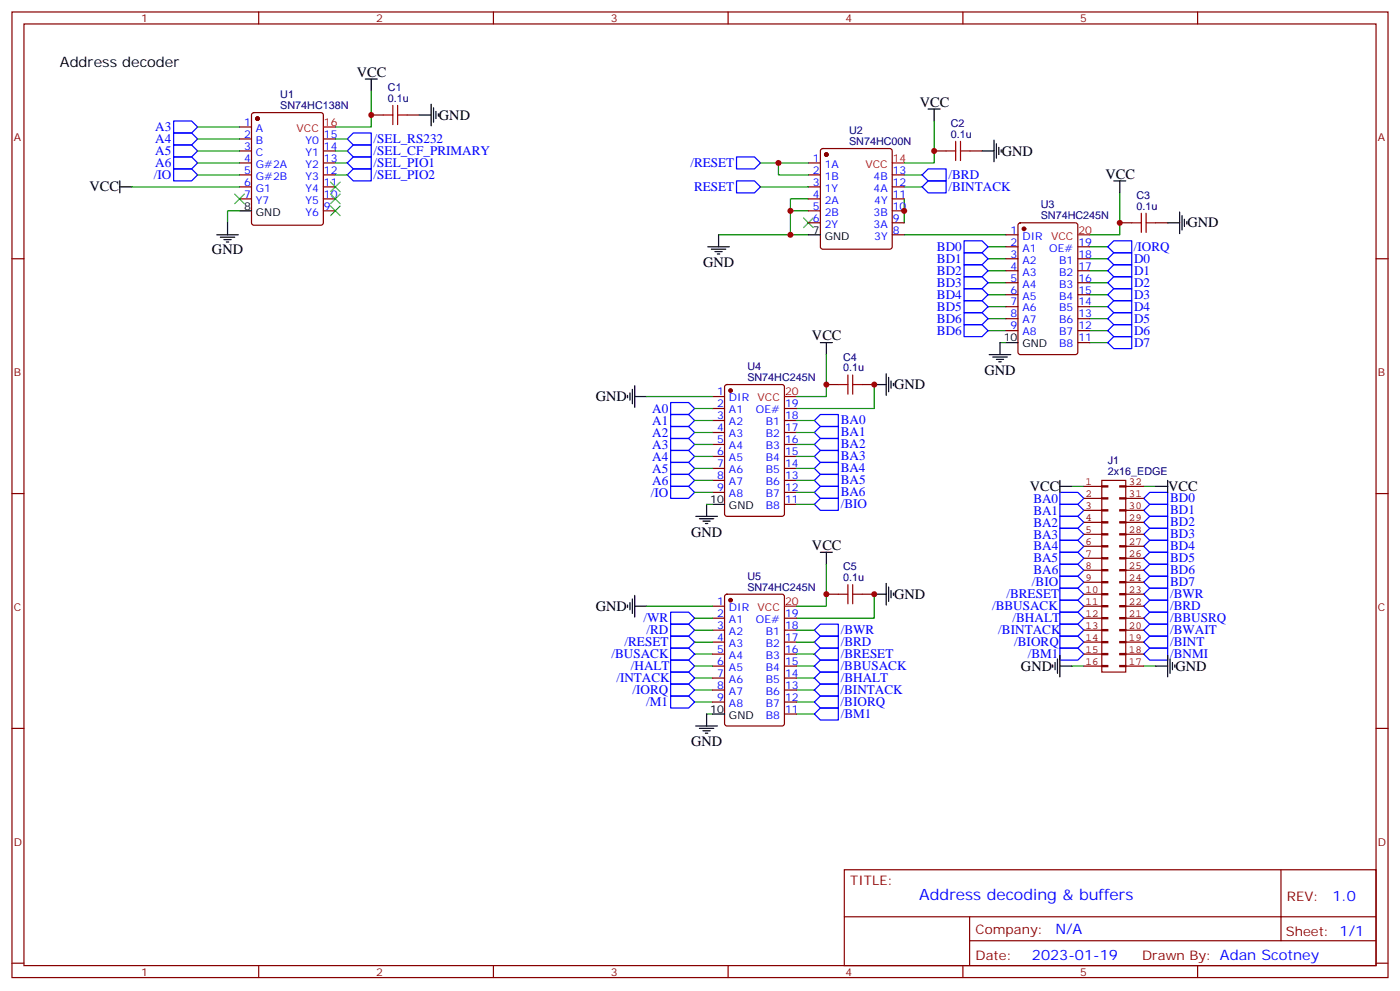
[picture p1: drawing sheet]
<svg xmlns="http://www.w3.org/2000/svg" width="412mm" height="292mm" viewBox="0 0 412 292" stroke-linecap="round" stroke-linejoin="round" font-family="sans-serif">
<g fill="none" stroke="#870000" stroke-width=".35">
<path d="M3.5 3.5h405.4v284.4h-405.4zM7.1 7.1h398.2v277.2h-398.2zM76.2 3.5v3.6M145.3 3.5v3.6M214.5 3.5v3.6M283.6 3.5v3.6M352.8 3.5v3.6M70.6 37.4h3.5M74.3 33.4l.5-.2h19.7l.7 .4v32l-.4 .7h-20l-.7-.4v-32zM109.4 33.9h3.5M119.9 33.9h3.6M70.6 40.9h3.5"/>
<path d="M70.6 44.4h3.5M70.6 48h3.5M70.6 51.5h3.5M70.6 55h3.5M70.6 58.6h3.5M95.2 40.9h3.6M95.2 44.4h3.6M95.2 48h3.6M95.2 51.5h3.6M95.2 55h3.6M95.2 58.6h3.6M238.1 48h3.6"/>
<path d="M238.1 51.5h3.6M238.1 55h3.6M238.1 58.6h3.6M241.9 44l.5-.3h19.7l.5 .3 .2 .4v28.3l-.2 .5-.5 .2h-19.7l-.5-.3-.2-.4v-28.3zM262.8 51.5h3.5M262.8 55h3.5M262.8 58.6h3.5M275.2 44.4h3.5M285.8 44.4h3.5M3.5 76.2h3.6M95.2 62.1h3.6M238.1 62.1h3.6"/>
<path d="M238.1 65.6h3.6M262.8 62.1h3.5M262.8 65.6h3.5M262.8 69.1h3.5M296.3 76.2h3.6M296.3 69.1h3.6M296.3 72.7h3.6M296.3 79.7h3.6M300.1 65.8l.5-.2h16.2l.6 .4 .1 37.7-.5 .7h-16.4l-.7-.4v-37.7zM317.5 76.2h3.5M317.5 72.7h3.5M317.5 79.7h3.5"/>
<path d="M329.8 65.6h3.6M340.4 65.6h3.6M405.3 76.2h3.6M296.3 83.3h3.6M296.3 86.8h3.6M296.3 90.3h3.6M296.3 93.8h3.6M296.3 97.4h3.6M317.5 83.3h3.5M317.5 86.8h3.5M317.5 90.3h3.5M317.5 93.8h3.5"/>
<path d="M317.5 97.4h3.5M209.9 116.8h3.5M213.7 113.4l.4-.2h16.3l.6 .5 .1 37.6-.5 .7h-16.5l-.6-.4-.1-37.7zM243.4 113.2h3.5M254 113.2h3.5M317.5 100.9h3.5M209.9 120.3h3.5M209.9 123.8h3.5M209.9 127.4h3.5M209.9 130.9h3.5M209.9 134.4h3.5M209.9 137.9h3.5"/>
<path d="M231.1 120.3h3.5M231.1 123.8h3.5M231.1 127.4h3.5M231.1 130.9h3.5M231.1 134.4h3.5M231.1 137.9h3.5M3.5 145.3h3.6M209.9 141.5h3.5M209.9 145h3.5M231.1 141.5h3.5M231.1 145h3.5M231.1 148.5h3.5"/>
<path d="M405.3 145.3h3.6M209.9 178.5h3.5M213.7 175.2l.4-.2h16.3l.6 .4 .1 37.7-.5 .6-16.5 .1-.6-.5-.1-37.6zM243.4 175h3.5M254 175h3.5M209.9 182h3.5M209.9 185.6h3.5M209.9 189.1h3.5M209.9 192.6h3.5M209.9 196.1h3.5M209.9 199.7h3.5M231.1 182h3.5"/>
<path d="M231.1 185.6h3.5M231.1 189.1h3.5M231.1 192.6h3.5M231.1 196.1h3.5M231.1 199.7h3.5M3.5 214.5h3.6M209.9 203.2h3.5M209.9 206.7h3.5M231.1 203.2h3.5M231.1 206.7h3.5M231.1 210.3h3.5M405.3 214.5h3.6"/>
<path d="M248.7 256.1h156.6v28.2h-156.6zM377.3 256.1v20.9M248.7 270h156.5M285.6 277h119.6M285.6 270v14.1M3.5 283.6h3.6M76.2 284.3v3.6M145.3 284.3v3.6M214.5 284.3v3.6M283.6 284.3v3.6M352.8 284.3v3.6M405.3 283.6h3.6"/>
</g>
<g fill="none" stroke="#00f" stroke-width=".35">
<path d="M51.2 39.2h5.2l1.8 1.7-1.8 1.8h-5.2zM51.2 35.6h5.2l1.8 1.8-1.8 1.8h-5.2zM51.2 46.2h5.2l1.8 1.8-1.8 1.7h-5.2zM51.2 49.7h5.2l1.8 1.8-1.8 1.8h-5.2zM51.2 42.7h5.2l1.8 1.7-1.8 1.8h-5.2zM102.3 40.9l1.8-1.7h5.3v3.5h-5.3zM102.3 44.4l1.8-1.7h5.3v3.5h-5.3zM102.3 51.5l1.8-1.8h5.3v3.6h-5.3zM102.3 48l1.8-1.8h5.3v3.5h-5.3zM217 46.2h5.2l1.8 1.8-1.8 1.7h-5.2zM217 53.3h5.2l1.8 1.7-1.8 1.8h-5.2zM271.6 55l1.8-1.7h5.3v3.5h-5.3z"/>
<path d="M271.6 51.5l1.8-1.8h5.3v3.6h-5.3zM284 78h5.3l1.7 1.7-1.7 1.8h-5.3zM284 74.4h5.3l1.7 1.8-1.7 1.8h-5.3zM284 70.9h5.3l1.7 1.8-1.7 1.7h-5.3zM326.3 79.7l1.8-1.7h5.3v3.5h-5.3zM326.3 76.2l1.8-1.8h5.3v3.6h-5.3zM326.3 72.7l1.8-1.8h5.3v3.5h-5.3zM284 95.6h5.3l1.7 1.8-1.7 1.7h-5.3zM284 92.1h5.3l1.7 1.7-1.7 1.8h-5.3zM284 88.5h5.3l1.7 1.8-1.7 1.8h-5.3zM284 85h5.3l1.7 1.8-1.7 1.7h-5.3zM284 81.5h5.3l1.7 1.8-1.7 1.7h-5.3z"/>
<path d="M326.3 97.4l1.8-1.8h5.3v3.5h-5.3zM326.3 93.8l1.8-1.7h5.3v3.5h-5.3zM326.3 90.3l1.8-1.8h5.3v3.6h-5.3zM326.3 86.8l1.8-1.8h5.3v3.5h-5.3zM326.3 83.3l1.8-1.8h5.3v3.5h-5.3zM197.6 118.5h5.2l1.8 1.8-1.8 1.8h-5.2zM326.3 100.9l1.8-1.8h5.3v3.6h-5.3zM197.6 122.1h5.2l1.8 1.7-1.8 1.8h-5.2zM197.6 125.6h5.2l1.8 1.8-1.8 1.7h-5.2zM197.6 129.1h5.2l1.8 1.8-1.8 1.7h-5.2zM197.6 132.6h5.2l1.8 1.8-1.8 1.8h-5.2zM197.6 136.2h5.2l1.8 1.7-1.8 1.8h-5.2z"/>
<path d="M197.6 139.7h5.2l1.8 1.8-1.8 1.7h-5.2zM239.9 123.8l1.8-1.7h5.2v3.5h-5.2zM239.9 127.4l1.8-1.8h5.2v3.5h-5.2zM239.9 130.9l1.8-1.8h5.2v3.5h-5.2zM239.9 134.4l1.8-1.8h5.2v3.6h-5.2zM239.9 137.9l1.8-1.7h5.2v3.5h-5.2zM197.6 143.2h5.2l1.8 1.8-1.8 1.8h-5.2zM239.9 141.5l1.8-1.8h5.2v3.5h-5.2zM239.9 145l1.8-1.8h5.2v3.6h-5.2zM239.9 148.5l1.8-1.7h5.2v3.5h-5.2zM312.2 159.1h5.3l1.8 1.8-1.8 1.7h-5.3zM312.2 155.6h5.3l1.8 1.7-1.8 1.8h-5.3z"/>
<path d="M312.2 152h5.3l1.8 1.8-1.8 1.8h-5.3zM312.2 148.5h5.3l1.8 1.8-1.8 1.7h-5.3zM312.2 145h5.3l1.8 1.8-1.8 1.7h-5.3zM336.9 146.8l1.8-1.8h5.3v3.5h-5.3zM336.9 153.8l1.8-1.8h5.3v3.6h-5.3zM338.7 148.5h5.3v3.5h-5.3l-1.8-1.7zM338.7 155.6h5.3v3.5h-5.3l-1.8-1.8zM312.2 173.2h5.3l1.8 1.8-1.8 1.7h-5.3zM312.2 176.7h5.3l1.8 1.8-1.8 1.8h-5.3zM312.2 169.7h5.3l1.8 1.7-1.8 1.8h-5.3zM312.2 166.2h5.3l1.8 1.7-1.8 1.8h-5.3zM312.2 162.6h5.3l1.8 1.8-1.8 1.8h-5.3z"/>
<path d="M336.9 178.5l1.8-1.8h5.3v3.6h-5.3zM336.9 160.9l1.8-1.8h5.3v3.5h-5.3zM336.9 167.9l1.8-1.7h5.3v3.5h-5.3zM338.7 173.2h5.3v3.5h-5.3l-1.8-1.7zM338.7 162.6h5.3v3.6h-5.3l-1.8-1.8zM338.7 169.7h5.3v3.5h-5.3l-1.8-1.8zM197.6 197.9h5.2l1.8 1.8-1.8 1.7h-5.2zM197.6 194.4h5.2l1.8 1.7-1.8 1.8h-5.2zM197.6 190.9h5.2l1.8 1.7-1.8 1.8h-5.2zM197.6 180.3h5.2l1.8 1.7-1.8 1.8h-5.2zM197.6 183.8h5.2l1.8 1.8-1.8 1.7h-5.2zM197.6 187.3h5.2l1.8 1.8-1.8 1.8h-5.2z"/>
<path d="M239.9 199.7l1.8-1.8h5.2v3.5h-5.2zM239.9 196.1l1.8-1.7h5.2v3.5h-5.2zM239.9 185.6l1.8-1.8h5.2v3.5h-5.2zM239.9 189.1l1.8-1.8h5.2v3.6h-5.2zM239.9 192.6l1.8-1.7h5.2v3.5h-5.2zM312.2 180.3h5.3l1.8 1.7-1.8 1.8h-5.3zM312.2 183.8h5.3l1.8 1.8-1.8 1.7h-5.3zM312.2 187.3h5.3l1.8 1.8-1.8 1.8h-5.3zM312.2 190.9h5.3l1.8 1.7-1.8 1.8h-5.3zM336.9 192.6l1.8-1.7h5.3v3.5h-5.3zM336.9 185.6l1.8-1.8h5.3v3.5h-5.3zM336.9 189.1l1.8-1.8h5.3v3.6h-5.3z"/>
<path d="M338.7 180.3h5.3v3.5h-5.3l-1.8-1.8zM197.6 205h5.2l1.8 1.7-1.8 1.8h-5.2zM197.6 201.4h5.2l1.8 1.8-1.8 1.8h-5.2zM239.9 210.3l1.8-1.8h5.2v3.5h-5.2zM239.9 206.7l1.8-1.7h5.2v3.5h-5.2zM241.7 201.4h5.2v3.6h-5.2l-1.8-1.8z"/>
</g>
<g fill="#870000" stroke="#870000" stroke-width=".35">
<circle cx="75.8" cy="34.9" r=".53"/>
<circle cx="243.4" cy="45.5" r=".53"/>
<circle cx="215.2" cy="176.7" r=".53"/>
<circle cx="215.2" cy="115" r=".53"/>
<circle cx="301.6" cy="67.4" r=".53"/>
</g>
<g fill="none" stroke="#000" stroke-width=".35">
<path d="M107.6 23.3h3.5M109.4 23.3v3.5M123.5 33.9h3.5M127 30.7v6.3M127.7 31.8v4.2M128.4 32.8v2.1M129.1 33.5v.7M273.4 32.1h3.5M275.2 32.1v3.5M35.3 55h3.5M35.3 53.3v3.5M289.3 44.4h3.5"/>
<path d="M292.8 41.3v6.3M293.5 42.3v4.3M294.2 43.4v2.1M294.9 44.1v.7M328.1 53.3h3.5M329.8 53.3v3.5M63.9 69.1h6.3M64.9 69.8h4.2M66 70.6h2.1M66.7 71.3h.7M67 65.6v3.5M70.6 62.1h3.5"/>
<path d="M208.5 72.7h6.3M209.5 73.4h4.3M210.6 74.1h2.1M211.3 74.8h.7M211.7 69.1v3.6M238.1 69.1h3.6M344 65.6h3.5M347.5 62.4v6.4M348.2 63.5v4.2M348.9 64.6v2.1M349.6 65.3v.7M184.9 116.4v.7"/>
<path d="M185.6 115.7v2.1M186.3 114.7v4.2M187 116.8h3.5M187 113.6v6.3M241.7 100.9h3.5M243.4 100.9v3.5M257.5 113.2h3.6M261.1 110.1v6.3M261.8 111.1v4.3M262.5 112.2v2.1M263.2 112.9v.7M291.4 104.4h6.3"/>
<path d="M292.5 105.1h4.2M293.5 105.8h2.1M294.2 106.5h.7M294.6 100.9v3.5M296.3 100.9h3.6M205 152h6.3M206 152.8h4.3M207.1 153.5h2.1M207.8 154.2h.7M208.1 148.5v3.5M209.9 148.5h3.5M312.2 141.5v3.5"/>
<path d="M312.2 143.2h3.5M340.4 143.2h3.6M344 141.5v3.5M184.9 178.2v.7M185.6 177.4v2.2M186.3 176.4v4.2M187 175.3v6.4M187 178.5h3.5M241.7 162.6h3.5M243.4 162.6v3.6M257.5 175h3.6M261.1 171.8v6.4"/>
<path d="M261.8 172.9v4.2M262.5 173.9v2.1M263.2 174.6v.7M310.1 195.8v.7M310.8 195.1v2.1M311.5 194v4.3M312.2 196.1h3.5M312.2 193v6.3M340.4 196.1h3.6M344 193v6.3M344.7 194v4.3M345.4 195.1v2.1"/>
<path d="M346.1 195.8v.7M205 213.8h6.3M206 214.5h4.3M207.1 215.2h2.1M207.8 215.9h.7M208.1 210.3v3.5M209.9 210.3h3.5"/>
</g>
<path d="M95.2 37.4h3.6M262.8 48h3.5M317.5 69.1h3.5M231.1 116.8h3.5M231.1 178.5h3.5" fill="none" stroke="#f00" stroke-width=".35"/>
<g fill="none" stroke="#a10000" stroke-width=".35">
<path d="M112.9 33.9h2.8M115.7 31v5.7M117.1 33.9h2.8M117.1 31v5.7M278.7 44.4h2.8M281.5 41.6v5.7M282.9 44.4h2.9M282.9 41.6v5.7M333.4 65.6h2.8M336.2 62.8v5.6M337.6 65.6h2.8M337.6 62.8v5.6"/>
<path d="M246.9 113.2h2.9M249.8 110.4v5.7M251.2 110.4v5.7M251.2 113.2h2.8M246.9 175h2.9M249.8 172.2v5.6M251.2 175h2.8M251.2 172.2v5.6"/>
</g>
<g fill="none" stroke="#008700" stroke-width=".35">
<path d="M58.2 37.4h12.4M109.4 26.8v10.6h-10.6M275.2 35.6v12.4h-8.9M38.8 55h31.8M58.2 48h12.4M58.2 51.5h12.4M58.2 40.9h12.4M58.2 44.4h12.4M98.8 48h3.5M98.8 51.5h3.5M98.8 40.9h3.5M98.8 44.4h3.5"/>
<path d="M224 48h14.1M224 55h14.1M229.3 48v3.5h8.8M238.1 58.6h-5.3v3.5M266.3 51.5h5.3M266.3 55h5.3M266.3 58.6v7M329.8 56.8v12.3h-8.8M70.6 62.1h-3.6v3.5M211.7 69.1h26.4M238.1 62.1h-5.3v7M266.3 69.1h30"/>
<path d="M291 79.7h5.3M291 76.2h5.3M291 72.7h5.3M321 79.7h5.3M321 76.2h5.3M321 72.7h5.3M291 97.4h5.3M291 93.8h5.3M291 90.3h5.3M291 86.8h5.3M291 83.3h5.3M321 97.4h5.3"/>
<path d="M321 93.8h5.3M321 90.3h5.3M321 86.8h5.3M321 83.3h5.3M190.5 116.8h19.4M243.4 104.4v12.4h-8.8M257.5 113.2v7.1h-22.9M294.6 100.9h1.7M321 100.9h5.3M204.6 120.3h5.3M204.6 123.8h5.3M204.6 127.4h5.3"/>
<path d="M204.6 130.9h5.3M204.6 134.4h5.3M204.6 137.9h5.3M234.6 123.8h5.3M234.6 127.4h5.3M234.6 130.9h5.3M234.6 134.4h5.3M234.6 137.9h5.3M204.6 141.5h5.3M204.6 145h5.3M208.1 148.5h1.8M234.6 141.5h5.3"/>
<path d="M234.6 145h5.3M234.6 148.5h5.3M315.7 143.2h3.6M336.9 143.2h3.5M190.5 178.5h19.4M243.4 166.2v12.3h-8.8M257.5 175v7h-22.9M204.6 196.1h5.3M204.6 199.7h5.3M204.6 192.6h5.3M204.6 182h5.3M204.6 185.6h5.3"/>
<path d="M204.6 189.1h5.3M234.6 196.1h5.3M234.6 199.7h5.3M234.6 192.6h5.3M234.6 185.6h5.3M234.6 189.1h5.3M315.7 196.1h3.6M336.9 196.1h3.5M204.6 206.7h5.3M204.6 203.2h5.3M208.1 210.3h1.8M234.6 210.3h5.3"/>
<path d="M234.6 206.7h5.3M234.6 203.2h5.3"/>
</g>
<path d="M69.1 57.1l2.9 2.9M72 57.1l-2.9 2.9M97.4 57.1l2.8 2.9M97.4 53.6l2.8 2.8M100.2 57.1l-2.8 2.9M100.2 53.6l-2.8 2.8M97.4 60.7l2.8 2.8M100.2 60.7l-2.8 2.8M236.7 64.2l2.8 2.8M239.5 64.2l-2.8 2.8" fill="none" stroke="#3c3" stroke-width=".35"/>
<g fill="none" stroke="#850000" stroke-width=".35">
<path d="M319.3 143.2h5.3M319.3 146.8h5.3M319.3 150.3h5.3M319.3 153.8h5.3M319.3 157.3h5.3M324.6 157.2h1.7v.3h-1.7zM324.6 153.6h1.7v.4h-1.7zM324.6 150.1h1.7v.4h-1.7zM324.6 146.6h1.7v.3h-1.7zM324.6 143.1h1.7v.3h-1.7zM324.6 141.5h7v56.4h-7zM329.8 157.2h1.8v.3h-1.8z"/>
<path d="M329.8 153.6h1.8v.4h-1.8zM329.8 150.1h1.8v.4h-1.8zM329.8 146.6h1.8v.3h-1.8zM329.8 143.1h1.8v.3h-1.8zM331.6 143.2h5.3M331.6 146.8h5.3M331.6 150.3h5.3M331.6 153.8h5.3M331.6 157.3h5.3M319.3 175h5.3M319.3 160.9h5.3M319.3 178.5h5.3"/>
<path d="M319.3 164.4h5.3M319.3 167.9h5.3M319.3 171.4h5.3M324.6 178.3h1.7v.4h-1.7zM324.6 174.8h1.7v.4h-1.7zM324.6 171.3h1.7v.3h-1.7zM324.6 167.7h1.7v.4h-1.7zM324.6 164.2h1.7v.4h-1.7zM324.6 160.7h1.7v.3h-1.7zM329.8 178.3h1.8v.4h-1.8zM329.8 174.8h1.8v.4h-1.8zM329.8 171.3h1.8v.3h-1.8z"/>
<path d="M329.8 167.7h1.8v.4h-1.8zM329.8 164.2h1.8v.4h-1.8zM329.8 160.7h1.8v.3h-1.8zM331.6 175h5.3M331.6 160.9h5.3M331.6 178.5h5.3M331.6 164.4h5.3M331.6 167.9h5.3M331.6 171.4h5.3M319.3 192.6h5.3M319.3 196.1h5.3M319.3 182h5.3"/>
<path d="M319.3 185.6h5.3M319.3 189.1h5.3M324.6 196h1.7v.3h-1.7zM324.6 192.4h1.7v.4h-1.7zM324.6 188.9h1.7v.4h-1.7zM324.6 185.4h1.7v.3h-1.7zM324.6 181.9h1.7v.3h-1.7zM329.8 196h1.8v.3h-1.8zM329.8 192.4h1.8v.4h-1.8zM329.8 188.9h1.8v.4h-1.8zM329.8 185.4h1.8v.3h-1.8zM329.8 181.9h1.8v.3h-1.8z"/>
<path d="M331.6 192.6h5.3M331.6 196.1h5.3M331.6 182h5.3M331.6 185.6h5.3M331.6 189.1h5.3"/>
</g>
<g fill="#c00">
<circle cx="109.4" cy="33.9" r=".88"/>
<circle cx="257.5" cy="175" r=".88"/>
<circle cx="257.5" cy="113.2" r=".88"/>
<circle cx="243.4" cy="113.2" r=".88"/>
<circle cx="232.8" cy="62.1" r=".88"/>
<circle cx="232.8" cy="69.1" r=".88"/>
<circle cx="266.3" cy="62.1" r=".88"/>
<circle cx="275.2" cy="44.4" r=".88"/>
<circle cx="243.4" cy="175" r=".88"/>
<circle cx="329.8" cy="65.6" r=".88"/>
<circle cx="229.3" cy="48" r=".88"/>
</g>
<text font-size="4.6" fill="#00f" x="270.8" y="265.1">Address decoding &amp; buffers</text>
<g font-size="4.2">
<text x="17.6" y="19.8">Address decoder</text>
<text x="105.1" y="22.6">VCC</text>
<text x="129.3" y="35.2">GND</text>
<text x="270.9" y="31.4">VCC</text>
<text x="295.1" y="45.8">GND</text>
<text x="325.6" y="52.6">VCC</text>
<text x="26.4" y="56.4">VCC</text>
<text x="349.8" y="67">GND</text>
<text x="62.4" y="74.8">GND</text>
<text x="207.1" y="78.6">GND</text>
<text x="239.2" y="100.2">VCC</text>
<text x="290" y="110.4">GND</text>
<text x="175.5" y="118.1">GND</text>
<text x="263.3" y="114.6">GND</text>
<text x="303.3" y="144.5">VCC</text>
<text x="344.1" y="144.6">VCC</text>
<text x="203.6" y="158">GND</text>
<text x="239.2" y="161.9">VCC</text>
<text x="175.5" y="179.8">GND</text>
<text x="263.3" y="176.3">GND</text>
<text x="300.7" y="197.5">GND</text>
<text x="346.3" y="197.5">GND</text>
<text x="203.6" y="219.7">GND</text>
</g>
<g font-size="4.2" fill="#00f">
<text x="392.5" y="265.4">1.0</text>
<text x="310.9" y="274.9">N/A</text>
<text x="304" y="282.7">2023-01-19</text>
</g>
<g font-size="3.9" fill="#00f">
<text x="45.7" y="38.6">A3</text>
<text x="45.7" y="45.7">A5</text>
<text x="45.7" y="42.2">A4</text>
<text x="110.1" y="42.1">/SEL_RS232</text>
<text x="110.1" y="45.6">/SEL_CF_PRIMARY</text>
<text x="45.3" y="52.8">/IO</text>
<text x="45.7" y="49.2">A6</text>
<text x="110.1" y="52.7">/SEL_PIO2</text>
<text x="110.1" y="49.1">/SEL_PIO1</text>
<text x="203.4" y="49.2">/RESET</text>
<text x="279.4" y="52.6">/BRD</text>
<text x="204.5" y="56.3">RESET</text>
<text x="279.4" y="56.2">/BINTACK</text>
<text x="276" y="77.4">BD1</text>
<text x="276" y="73.9">BD0</text>
<text x="334" y="73.8">/IORQ</text>
<text x="334.1" y="77.4">D0</text>
<text x="276" y="81">BD2</text>
<text x="334.1" y="80.9">D1</text>
<text x="276" y="88">BD4</text>
<text x="276" y="84.5">BD3</text>
<text x="334.1" y="88">D3</text>
<text x="334.1" y="84.4">D2</text>
<text x="276" y="95.1">BD6</text>
<text x="276" y="91.5">BD5</text>
<text x="334.1" y="95">D5</text>
<text x="334.1" y="91.5">D4</text>
<text x="276" y="98.6">BD6</text>
<text x="334.1" y="98.5">D6</text>
<text x="334.1" y="102.1">D7</text>
<text x="192.1" y="121.5">A0</text>
<text x="192.1" y="125.1">A1</text>
<text x="247.6" y="125">BA0</text>
<text x="192.1" y="128.6">A2</text>
<text x="247.6" y="128.5">BA1</text>
<text x="192.1" y="132.1">A3</text>
<text x="192.1" y="135.7">A4</text>
<text x="247.6" y="132">BA2</text>
<text x="247.6" y="135.6">BA3</text>
<text x="192.1" y="139.2">A5</text>
<text x="192.1" y="142.7">A6</text>
<text x="247.6" y="139.1">BA4</text>
<text x="247.6" y="142.6">BA5</text>
<text x="191.7" y="146.2">/IO</text>
<text x="247.6" y="146.1">BA6</text>
<text x="247.6" y="149.7">/BIO</text>
<text x="304.4" y="148">BA0</text>
<text x="344.7" y="147.9">BD0</text>
<text x="304.4" y="155">BA2</text>
<text x="304.4" y="151.5">BA1</text>
<text x="344.7" y="151.4">BD1</text>
<text x="344.7" y="155">BD2</text>
<text x="304.4" y="158.6">BA3</text>
<text x="344.7" y="158.5">BD3</text>
<text x="304.4" y="165.6">BA5</text>
<text x="304.4" y="162.1">BA4</text>
<text x="344.7" y="162">BD4</text>
<text x="344.7" y="165.5">BD5</text>
<text x="304" y="172.7">/BIO</text>
<text x="304.4" y="169.2">BA6</text>
<text x="344.7" y="169.1">BD6</text>
<text x="344.7" y="172.6">BD7</text>
<text x="292.2" y="179.7">/BBUSACK</text>
<text x="296.5" y="176.2">/BRESET</text>
<text x="344.7" y="176.1">/BWR</text>
<text x="344.7" y="179.6">/BRD</text>
<text x="189.6" y="183.3">/WR</text>
<text x="298.3" y="183.2">/BHALT</text>
<text x="344.7" y="183.2">/BBUSRQ</text>
<text x="184" y="190.3">/RESET</text>
<text x="190.4" y="186.8">/RD</text>
<text x="247.6" y="186.7">/BWR</text>
<text x="247.6" y="190.2">/BRD</text>
<text x="294.1" y="186.8">/BINTACK</text>
<text x="298.8" y="190.3">/BIORQ</text>
<text x="344.7" y="186.7">/BWAIT</text>
<text x="344.7" y="190.3">/BINT</text>
<text x="180.1" y="193.9">/BUSACK</text>
<text x="185.8" y="197.4">/HALT</text>
<text x="247.6" y="197.3">/BBUSACK</text>
<text x="247.6" y="193.8">/BRESET</text>
<text x="302.7" y="193.9">/BM1</text>
<text x="344.7" y="193.8">/BNMI</text>
<text x="181.6" y="200.9">/INTACK</text>
<text x="247.6" y="200.9">/BHALT</text>
<text x="186.3" y="204.4">/IORQ</text>
<text x="190.4" y="208">/M1</text>
<text x="247.6" y="204.3">/BINTACK</text>
<text x="247.6" y="207.9">/BIORQ</text>
<text x="247.6" y="211.4">/BM1</text>
</g>
<g font-size="3.9" fill="#800">
<text x="250.5" y="260.7">TITLE:</text>
<text x="379.1" y="265.4">REV:</text>
<text x="287.4" y="274.9">Company:</text>
<text x="378.7" y="275.5">Sheet: 1/1</text>
<text x="287.4" y="282.6">Date:</text>
<text x="336.4" y="282.7">Drawn By: Adan Scotney</text>
</g>
<g font-size="3.2" fill="#800">
<text x="41.6" y="6.5">1</text>
<text x="110.8" y="6.5">2</text>
<text x="179.9" y="6.5">3</text>
<text x="249.1" y="6.5">4</text>
<text x="318.2" y="6.5">5</text>
<text x="4.1" y="41.6">A</text>
<text x="405.9" y="41.6">A</text>
<text x="4.1" y="110.8">B</text>
<text x="405.9" y="110.8">B</text>
<text x="4.1" y="179.9">C</text>
<text x="405.9" y="179.9">C</text>
<text x="4.1" y="249.1">D</text>
<text x="405.9" y="249.1">D</text>
<text x="41.6" y="287.3">1</text>
<text x="110.8" y="287.3">2</text>
<text x="179.9" y="287.3">3</text>
<text x="249.1" y="287.3">4</text>
<text x="318.2" y="287.3">5</text>
</g>
<g font-size="3.2" fill="#000080">
<text x="82.6" y="28.9">U1</text>
<text x="114.3" y="30">0.1u</text>
<text x="114.3" y="26.8">C1</text>
<text x="82.6" y="32.1">SN74HC138N</text>
<text x="250.1" y="39.5">U2</text>
<text x="280.1" y="40.6">0.1u</text>
<text x="280.1" y="37.4">C2</text>
<text x="250.1" y="42.7">SN74HC00N</text>
<text x="334.8" y="58.6">C3</text>
<text x="306.6" y="64.6">SN74HC245N</text>
<text x="306.6" y="61.3">U3</text>
<text x="334.8" y="61.7">0.1u</text>
<text x="248.3" y="106.2">C4</text>
<text x="220.1" y="112.2">SN74HC245N</text>
<text x="220.1" y="109">U4</text>
<text x="248.3" y="109.4">0.1u</text>
<text x="326.3" y="136.7">J1</text>
<text x="326.3" y="139.9">2x16_EDGE</text>
<text x="248.3" y="167.9">C5</text>
<text x="220.1" y="173.9">SN74HC245N</text>
<text x="220.1" y="170.7">U5</text>
<text x="248.3" y="171.1">0.1u</text>
</g>
<g font-size="3.2" fill="#00f">
<text x="71.9" y="37">1</text>
<text x="71.9" y="40.6">2</text>
<text x="75.4" y="38.8">A</text>
<text x="95.4" y="40.6">15</text>
<text x="71.9" y="44.1">3</text>
<text x="71.9" y="47.6">4</text>
<text x="75.4" y="42.3">B</text>
<text x="75.4" y="45.9">C</text>
<text x="90" y="45.9">Y1</text>
<text x="90" y="42.3">Y0</text>
<text x="95.4" y="47.6">13</text>
<text x="95.4" y="44.1">14</text>
<text x="239.5" y="47.6">1</text>
<text x="71.9" y="51.2">5</text>
<text x="75.4" y="49.4">G#2A</text>
<text x="75.4" y="52.9">G#2B</text>
<text x="90" y="52.9">Y3</text>
<text x="90" y="49.4">Y2</text>
<text x="95.4" y="51.2">12</text>
<text x="239.5" y="51.2">2</text>
<text x="243" y="49.4">1A</text>
<text x="243" y="52.9">1B</text>
<text x="257.3" y="52.9">4B</text>
<text x="263" y="51.2">13</text>
<text x="71.9" y="54.7">6</text>
<text x="71.9" y="58.2">7</text>
<text x="75.4" y="56.4">G1</text>
<text x="75.4" y="60">Y7</text>
<text x="90" y="60">Y5</text>
<text x="90" y="56.4">Y4</text>
<text x="95.4" y="58.2">10</text>
<text x="95.4" y="54.7">11</text>
<text x="239.5" y="54.7">3</text>
<text x="239.5" y="58.2">4</text>
<text x="243" y="56.4">1Y</text>
<text x="243" y="60">2A</text>
<text x="257.3" y="56.4">4A</text>
<text x="257.5" y="60">4Y</text>
<text x="263" y="58.2">11</text>
<text x="263" y="54.7">12</text>
<text x="90" y="63.5">Y6</text>
<text x="95.4" y="61.7">9</text>
<text x="239.5" y="61.7">5</text>
<text x="239.5" y="65.3">6</text>
<text x="243" y="63.5">2B</text>
<text x="257.3" y="63.5">3B</text>
<text x="263" y="65.3">9</text>
<text x="263" y="61.7">10</text>
<text x="243" y="67">2Y</text>
<text x="257.3" y="67">3A</text>
<text x="257.5" y="70.6">3Y</text>
<text x="263" y="68.8">8</text>
<text x="297.7" y="68.8">1</text>
<text x="301.2" y="70.6">DIR</text>
<text x="297.7" y="72.3">2</text>
<text x="297.7" y="75.8">3</text>
<text x="301.2" y="74.1">A1</text>
<text x="301.2" y="77.6">A2</text>
<text x="309.1" y="74.1">OE#</text>
<text x="312" y="77.6">B1</text>
<text x="317.7" y="75.8">18</text>
<text x="317.7" y="72.3">19</text>
<text x="297.7" y="79.4">4</text>
<text x="297.7" y="82.9">5</text>
<text x="301.2" y="81.1">A3</text>
<text x="312" y="81.1">B2</text>
<text x="317.7" y="82.9">16</text>
<text x="317.7" y="79.4">17</text>
<text x="297.7" y="86.4">6</text>
<text x="297.7" y="90">7</text>
<text x="301.2" y="84.7">A4</text>
<text x="301.2" y="88.2">A5</text>
<text x="312" y="88.2">B4</text>
<text x="312" y="84.7">B3</text>
<text x="317.7" y="90">14</text>
<text x="317.7" y="86.4">15</text>
<text x="297.7" y="93.5">8</text>
<text x="301.2" y="91.7">A6</text>
<text x="301.2" y="95.2">A7</text>
<text x="312" y="95.2">B6</text>
<text x="312" y="91.7">B5</text>
<text x="317.7" y="93.5">13</text>
<text x="297.7" y="97">9</text>
<text x="301.2" y="98.8">A8</text>
<text x="312" y="98.8">B7</text>
<text x="317.7" y="100.5">11</text>
<text x="317.7" y="97">12</text>
<text x="312" y="102.3">B8</text>
<text x="211.2" y="116.4">1</text>
<text x="211.2" y="119.9">2</text>
<text x="214.7" y="118.2">DIR</text>
<text x="231.2" y="119.9">19</text>
<text x="211.2" y="123.5">3</text>
<text x="214.7" y="121.7">A1</text>
<text x="214.7" y="125.2">A2</text>
<text x="222.7" y="121.7">OE#</text>
<text x="225.6" y="125.2">B1</text>
<text x="231.2" y="123.5">18</text>
<text x="211.2" y="127">4</text>
<text x="211.2" y="130.5">5</text>
<text x="214.7" y="128.8">A3</text>
<text x="225.6" y="128.8">B2</text>
<text x="231.2" y="130.5">16</text>
<text x="231.2" y="127">17</text>
<text x="211.2" y="134.1">6</text>
<text x="211.2" y="137.6">7</text>
<text x="214.7" y="132.3">A4</text>
<text x="214.7" y="135.8">A5</text>
<text x="225.6" y="135.8">B4</text>
<text x="225.6" y="132.3">B3</text>
<text x="231.2" y="137.6">14</text>
<text x="231.2" y="134.1">15</text>
<text x="211.2" y="141.1">8</text>
<text x="214.7" y="139.3">A6</text>
<text x="214.7" y="142.9">A7</text>
<text x="225.6" y="142.9">B6</text>
<text x="225.6" y="139.3">B5</text>
<text x="231.2" y="141.1">13</text>
<text x="211.2" y="144.6">9</text>
<text x="214.7" y="146.4">A8</text>
<text x="225.6" y="149.9">B8</text>
<text x="225.6" y="146.4">B7</text>
<text x="231.2" y="148.2">11</text>
<text x="231.2" y="144.6">12</text>
<text x="211.2" y="178.2">1</text>
<text x="214.7" y="179.9">DIR</text>
<text x="211.2" y="181.7">2</text>
<text x="211.2" y="185.2">3</text>
<text x="214.7" y="183.4">A1</text>
<text x="222.7" y="183.4">OE#</text>
<text x="231.2" y="185.2">18</text>
<text x="231.2" y="181.7">19</text>
<text x="211.2" y="188.7">4</text>
<text x="214.7" y="187">A2</text>
<text x="214.7" y="190.5">A3</text>
<text x="225.6" y="190.5">B2</text>
<text x="225.6" y="187">B1</text>
<text x="231.2" y="188.7">17</text>
<text x="211.2" y="192.3">5</text>
<text x="211.2" y="195.8">6</text>
<text x="214.7" y="194">A4</text>
<text x="214.7" y="197.6">A5</text>
<text x="225.6" y="197.6">B4</text>
<text x="225.6" y="194">B3</text>
<text x="231.2" y="195.8">15</text>
<text x="231.2" y="192.3">16</text>
<text x="211.2" y="199.3">7</text>
<text x="211.2" y="202.8">8</text>
<text x="214.7" y="201.1">A6</text>
<text x="225.6" y="201.1">B5</text>
<text x="231.2" y="202.8">13</text>
<text x="231.2" y="199.3">14</text>
<text x="211.2" y="206.4">9</text>
<text x="214.7" y="204.6">A7</text>
<text x="214.7" y="208.1">A8</text>
<text x="225.6" y="208.1">B7</text>
<text x="225.6" y="204.6">B6</text>
<text x="231.2" y="209.9">11</text>
<text x="231.2" y="206.4">12</text>
<text x="225.6" y="211.7">B8</text>
</g>
<g font-size="3.2" fill="#f00">
<text x="87.3" y="38.8">VCC</text>
<text x="95.4" y="37">16</text>
<text x="263" y="47.6">14</text>
<text x="254.9" y="49.4">VCC</text>
<text x="309.6" y="70.6">VCC</text>
<text x="317.7" y="68.8">20</text>
<text x="223.2" y="118.2">VCC</text>
<text x="231.2" y="116.4">20</text>
<text x="223.2" y="179.9">VCC</text>
<text x="231.2" y="178.2">20</text>
</g>
<g font-size="3.2">
<text x="71.9" y="61.7">8</text>
<text x="75.4" y="63.5">GND</text>
<text x="239.5" y="68.8">7</text>
<text x="243" y="70.6">GND</text>
<text x="295.7" y="100.5">10</text>
<text x="301.2" y="102.3">GND</text>
<text x="209.2" y="148.2">10</text>
<text x="214.7" y="149.9">GND</text>
<text x="209.2" y="209.9">10</text>
<text x="214.7" y="211.7">GND</text>
</g>
<g font-size="3.2" fill="#840000">
<text x="319.8" y="142.9">1</text>
<text x="332.6" y="142.9">32</text>
<text x="319.8" y="146.4">2</text>
<text x="319.8" y="149.9">3</text>
<text x="332.6" y="146.4">31</text>
<text x="332.6" y="149.9">30</text>
<text x="319.8" y="153.5">4</text>
<text x="332.6" y="153.5">29</text>
<text x="319.8" y="157">5</text>
<text x="319.8" y="160.5">6</text>
<text x="332.6" y="157">28</text>
<text x="332.6" y="160.5">27</text>
<text x="319.8" y="164">7</text>
<text x="319.8" y="167.6">8</text>
<text x="332.6" y="164">26</text>
<text x="332.6" y="167.6">25</text>
<text x="319.8" y="171.1">9</text>
<text x="332.6" y="171.1">24</text>
<text x="319.8" y="178.2">11</text>
<text x="319.8" y="174.6">10</text>
<text x="332.6" y="174.6">23</text>
<text x="332.6" y="178.2">22</text>
<text x="319.8" y="181.7">12</text>
<text x="319.8" y="185.2">13</text>
<text x="332.6" y="181.7">21</text>
<text x="332.6" y="185.2">20</text>
<text x="319.8" y="188.7">14</text>
<text x="332.6" y="188.7">19</text>
<text x="319.8" y="195.8">16</text>
<text x="319.8" y="192.3">15</text>
<text x="332.6" y="192.3">18</text>
<text x="332.6" y="195.8">17</text>
</g>
</svg>
